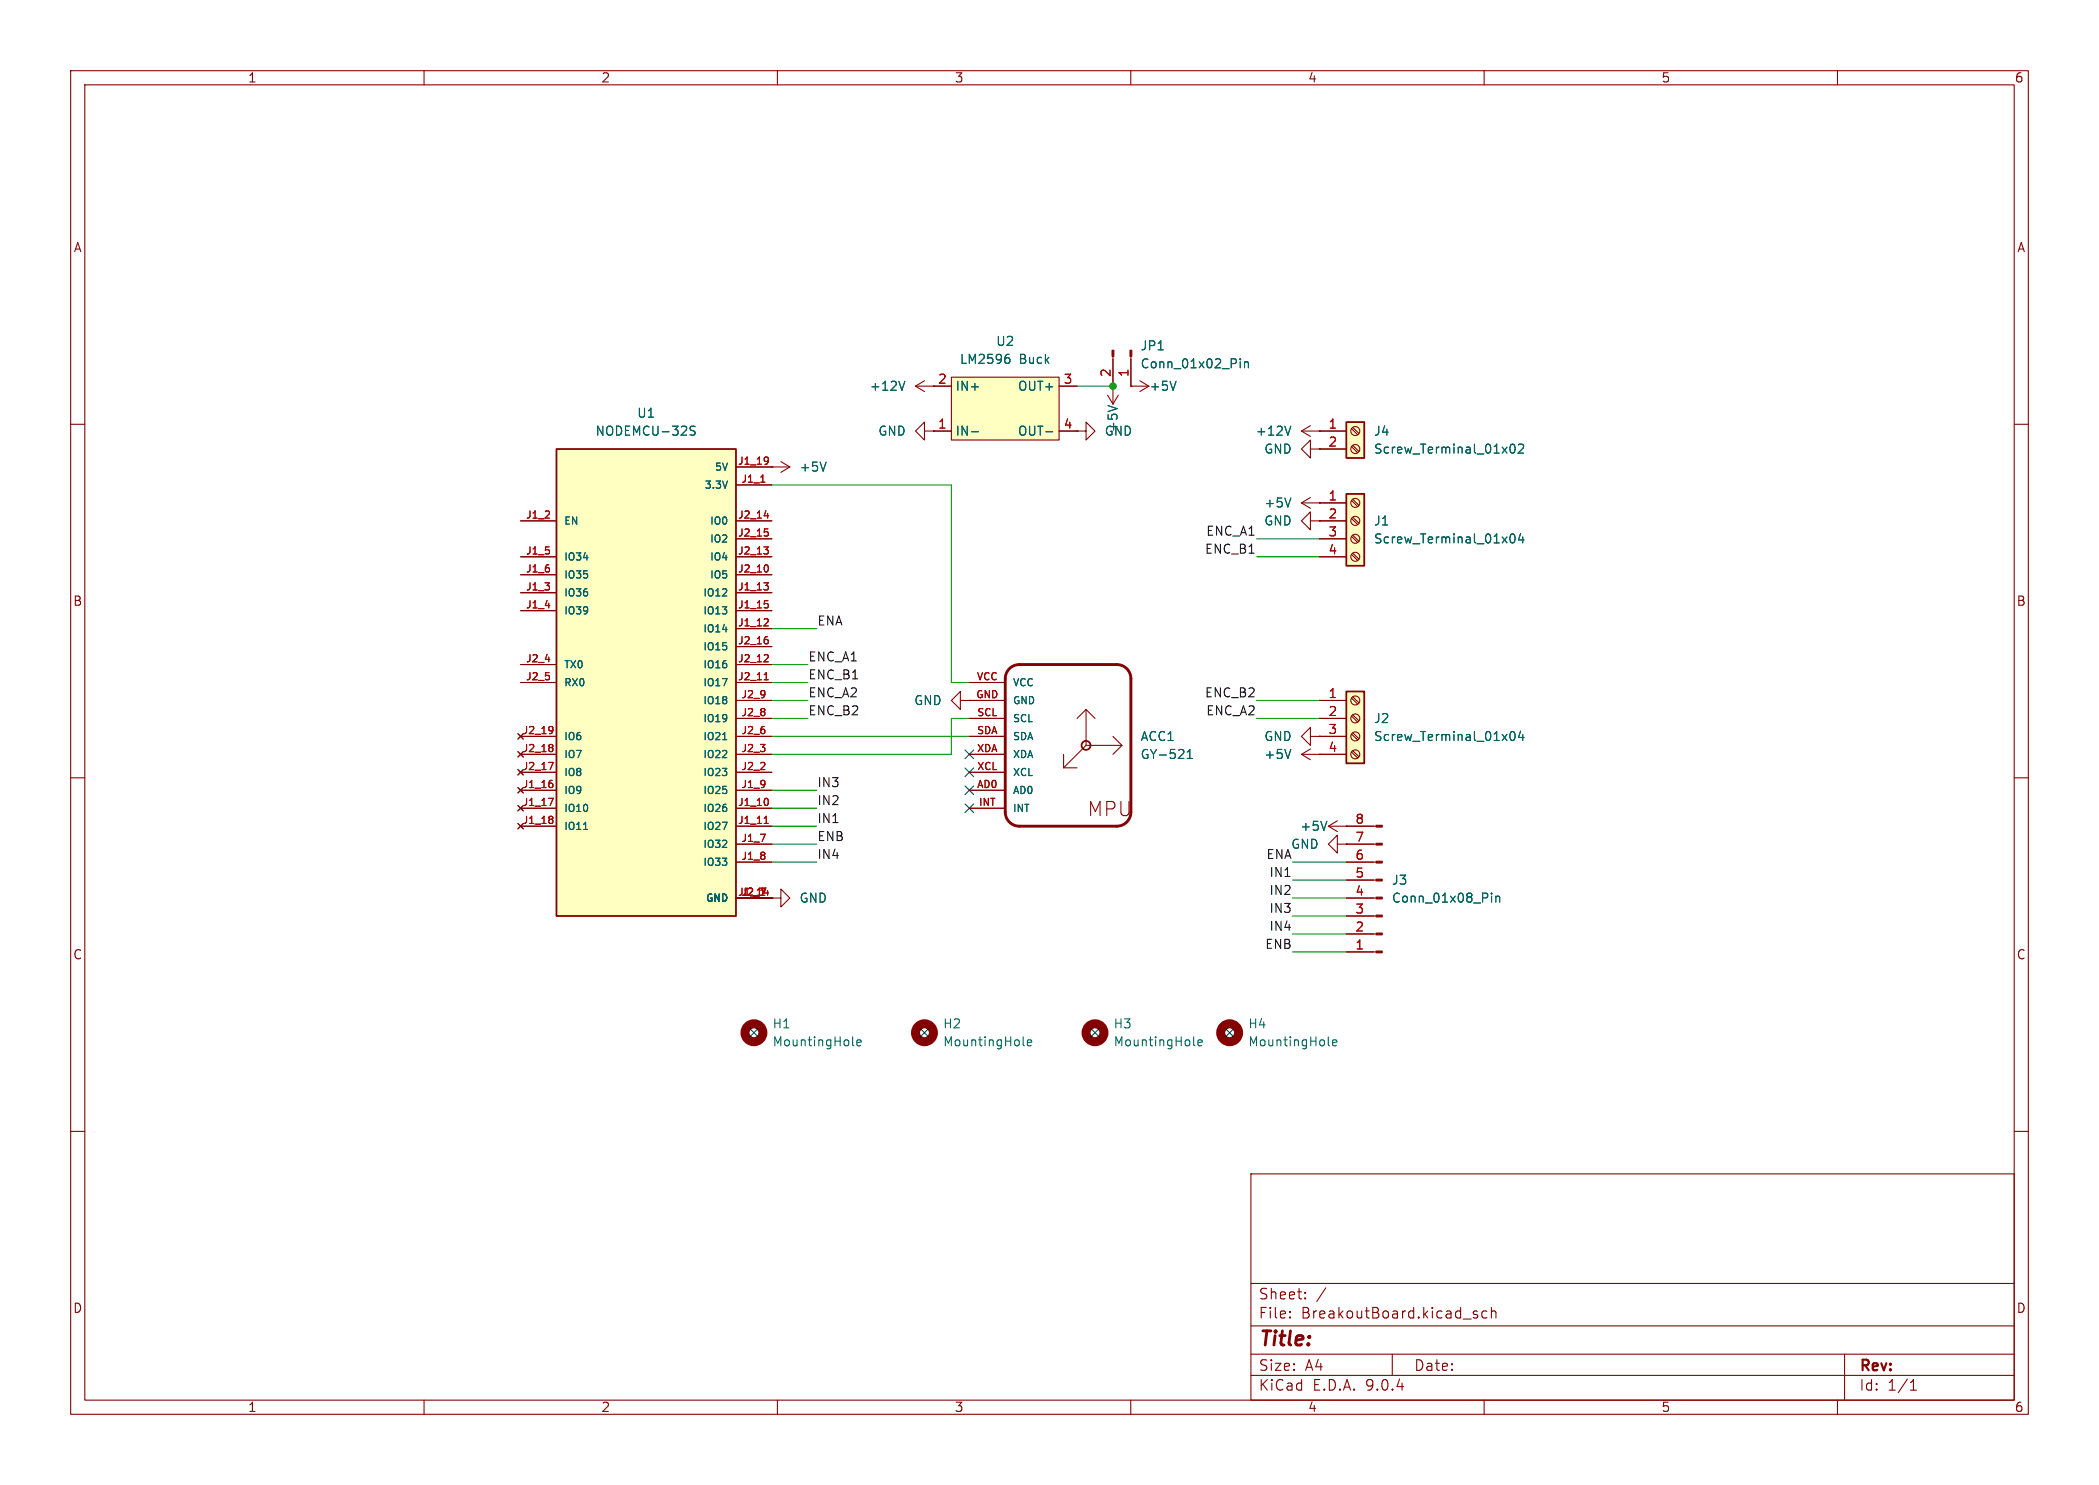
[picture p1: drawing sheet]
<svg xmlns="http://www.w3.org/2000/svg" width="297mm" height="210mm" viewBox="0 0 297 210" stroke-linecap="round" stroke-linejoin="round" font-family="sans-serif">
<g fill="none" stroke="#840000" stroke-width=".15">
<path d="M10 10h277v190h-277zM12 12h273v186h-273zM60 10v2M110 10v2M160 10v2M210 10v2M260 10v2M156.7 55.9l.8 1.3M157.5 54.6h.1M157.5 50.4v6.8M158.2 55.9l-.7 1.3M160 54.6h.1"/>
<path d="M160 54.6h2.6M160 50.4v4.2M161.3 53.8l1.3 .8M162.6 54.6l-1.3 .8M10 60h2M152.4 61h1.3v-1.3l1.2 1.3-1.2 1.2v-1.2M152.4 61h.1M285 60h2M137.2 96.5h5M137.2 99.1h5M10 110h2M137.2 101.6h5"/>
<path d="M137.2 104.1h5M137.2 106.7h5M137.2 109.2h5M137.2 111.8h5M137.2 114.3h5M150.5 106.7v1.9M150.5 108.6h1.9M153.7 100.3l-1.3 1.3M153.7 105.4l-3.2 3.2M153.7 100.3v5.1M153.7 105.4h5M153.7 100.3l1.2 1.3"/>
<path d="M157.5 104.1l1.2 1.3M158.7 105.4l-1.2 1.3M285 110h2M10 160h2M177 166h108v32h-108zM285 160h2M60 198v2M110 198v2M160 198v2M177 194.5h108M177 191.5h108M177 187.5h108"/>
<path d="M177 181.5h108M182.5 186.3h.1l-.1 .1M182.5 186.3v.1M182.5 185.5v.1M182.5 185.5h.1l-.1 .1M184.7 183.6v.1M184.7 183.6h-.1l.1 .1M184.7 182.8v.1M184.7 182.8h-.1l.1 .1M187.6 182.1l-1.3 2M197 191.5v3M208.5 185.7v.1l.5 .2 .1 .1-.1 .2-.1 .1-.4-.1"/>
<path d="M209 185.5l-.3-.1-.2 .2M210 198v2M210.4 185.5l-.4-.1-.3 .3v.4l.1 .2 .2 .1 .4-.1M211 185.5a.37 .37 0 0 1 .7 .1v.8M211 184.9v1.5M260 198v2M261 191.5v6.5M270.3 196.6h.9M270.3 195.5l.4-.4v1.5"/>
</g>
<path d="M142.8 94.6a2 2 0 0 1 1.4-.6h13.8a2 2 0 0 1 2 2v18.8a2 2 0 0 1-2 2h-13.8a2 2 0 0 1-2-2v-18.8a2 2 0 0 1 .6-1.4z" fill="none" stroke="#840000" stroke-width=".41"/>
<circle cx="153.7" cy="105.4" r=".63" fill="none" stroke="#840000" stroke-width=".25"/>
<path d="M156.8 57.4l1.3 .4M166.4 53.9l-.4 1.3M175.5 50.7v.2M175.5 51.2v.8M176.1 51.2v.8M176.1 51.3l.2-.1h.3v.8M168 107.3h.7M168 106.4l.4-.4v1.3" fill="none" stroke="#006464" stroke-width=".15"/>
<g fill="#840000" stroke="#840000" stroke-width=".15">
<path d="M159.9 49.5h.2v.9h-.2z"/>
<path d="M157.4 49.5h.2v.9h-.2z"/>
</g>
<path d="M134.6 53.3h15.3v8.9h-15.3z" fill="#ffffc2"/>
<path d="M132.1 54.6h2.5M134.6 53.3h15.3v8.9h-15.3zM149.9 54.6h2.5M132.1 61h2.5M149.9 61h2.5" fill="none" stroke="#840000" stroke-width=".15"/>
<path d="M142.5 50.1h.3M142.7 50.6l.2 .2v.3l-.2 .3M137.5 61.1h.9M148 61.1h.9" fill="none" stroke="#006464" stroke-width=".15"/>
<path d="M78.7 63.5h25.4v66h-25.4z" fill="#ffffc2"/>
<path d="M78.7 63.5h25.4v66h-25.4z" fill="none" stroke="#840000" stroke-width=".25"/>
<g fill="none" stroke="#840000" stroke-width=".15">
<path d="M129.5 54.6l1.3 .8M129.5 54.6h2.6M130.8 53.8l-1.3 .8M73.7 73.7h5M73.7 78.7h5M104.1 73.7h5.1M104.1 78.7h5.1M104.1 66h7.7M104.1 68.6h5.1M104.1 76.2h5.1M109.2 66h.1M110.5 65.3l1.3 .7"/>
<path d="M111.8 66l-1.3 .8M130.8 61v-1.3l-1.3 1.3 1.3 1.2v-1.2h1.3M132.1 61h.1M73.7 81.3h5M73.7 83.8h5M73.7 86.4h5M73.7 94h5M73.7 96.5h5M104.1 81.3h5.1M104.1 83.8h5.1M104.1 86.4h5.1M104.1 94h5.1"/>
<path d="M104.1 96.5h5.1M104.1 88.9h5.1M104.1 91.4h5.1M104.1 99.1h5.1M73.3 103.8l.7 .7M73.3 106.3l.7 .8M73.3 108.8l.7 .8M73.3 111.4l.7 .7M73.3 113.9l.7 .8M73.3 116.5l.7 .7M73.7 104.1h5M73.7 106.7h5"/>
<path d="M73.7 109.2h5M73.7 111.8h5M73.7 114.3h5M73.7 116.8h5M74 103.8l-.7 .7M74 106.3l-.7 .8M74 108.8l-.7 .8M74 111.4l-.7 .7M74 113.9l-.7 .8M74 116.5l-.7 .7M104.1 104.1h5.1M104.1 106.7h5.1"/>
<path d="M104.1 109.2h5.1M104.1 111.8h5.1M104.1 114.3h5.1M104.1 116.8h5.1M104.1 101.6h5.1M104.1 119.4h5.1M104.1 121.9h5.1M104.1 127h5.1"/>
</g>
<g fill="none" stroke="#a90000" stroke-width=".15">
<path d="M107.6 68.2h.6M108.1 77.3h.6l-.3 .4M108.1 72.9h.7M108.2 74.8h.5M108.6 75.2l.1 .2-.1 .4M108.6 64.7h.1a.86 .86 0 0 1-.1 .9M108.6 77.8l.1 .1-.1 .4M108.6 80l.1 .3-.1 .5M108.7 65.1l-.1 .1M108.1 82.4h.6l-.3 .4M108.1 96.1h.6M108.2 85h.5"/>
<path d="M108.3 95.3l.1-.2v1M108.5 87.5l.2 .2v.2l-.6 .6h.6M108.5 92.6l.2 .2v.2l-.6 .6h.6M108.6 85.4l.1 .1-.1 .4M108.6 82.9l.1 .1-.1 .4M108.6 90.5l.1 .1-.1 .4M77.6 107.8h.7l-.5 1M77.6 112.9h.7l-.5 1M78.1 102.8h.1a.86 .86 0 0 1-.1 .9M78.1 105.3l.1 .2-.1 .2M78.1 105.8l.1 .1-.1 .3M78.1 110.8l.1 .1-.1 .4"/>
<path d="M78.1 115.5l.1 .1-.1 .2M78.1 115.9l.1 .2-.1 .3M78.2 103.2l-.1 .1M108.1 116.5h.6M108.3 115.6l.1-.2v1.1M108.6 113l.1 .3-.1 .5M108.1 126.3h.7"/>
</g>
<path d="M128 53.9l-.4 1.3M98.4 60.3h-.5l-.2 .1v.4l.5 .2 .2 .3-.3 .2h-.5M116.9 65.3l-.4 1.3M82.6 117.3h.5M102.2 104.6h.6" fill="none" stroke="#006464" stroke-width=".15"/>
<path d="M190.5 59.7h2.5v5.1h-2.5z" fill="#ffffc2"/>
<path d="M190.5 59.7h2.5v5.1h-2.5z" fill="none" stroke="#840000" stroke-width=".25"/>
<g fill="none" stroke="#840000" stroke-width=".15">
<path d="M186.7 61h3.8M186.7 63.5h3.8M191.2 60.6l.9 .9M191.2 63.2l.9 .8M191.4 60.5l.9 .8M191.4 63l.9 .8M109.2 127h1.3v-1.3l1.3 1.3-1.3 1.3v-1.3M109.2 127h.1"/>
<circle cx="191.8" cy="61" r=".63"/>
<circle cx="191.8" cy="63.5" r=".63"/>
</g>
<path d="M213.8 62.9l.2-.1a.69 .69 0 0 1 .3 1.2l-.2 .1a.69 .69 0 0 1-.3-1.2zM214.9 62.9l.1-.1h.3l.2 .1 .1 .3-.1 .2-.7 .7h.8M120.6 147.7l.2 .2M121.2 147.5l.6-.1v-.3h-.4l-.2 .1 .1 .6h.5M144.8 147.7l.2 .2M145.4 147.5l.6-.1-.1-.3h-.3l-.2 .1v.6h.5" fill="none" stroke="#006464" stroke-width=".15"/>
<g fill="none" stroke="#840000" stroke-width="1.3">
<circle cx="106.7" cy="146" r="1.27"/>
<circle cx="130.8" cy="146" r="1.27"/>
</g>
<path d="M190.5 97.8h2.5v10.2h-2.5z" fill="#ffffc2"/>
<path d="M190.5 97.8h2.5v10.2h-2.5z" fill="none" stroke="#840000" stroke-width=".25"/>
<g fill="none" stroke="#840000" stroke-width=".15">
<path d="M185.4 73.7v-1.3l-1.3 1.3 1.3 1.2v-1.2h1.3M186.7 73.7h.1M186.7 99.1h3.8M191.2 98.7l.9 .9M191.4 98.6l.9 .8M184.1 106.7h6.4M184.1 106.7l1.3 .7M185.4 104.1v-1.2l-1.3 1.2 1.3 1.3v-1.3h1.3M185.4 105.9l-1.3 .8M186.7 104.1h.1M186.7 106.7h.1M186.7 101.6h3.8"/>
<path d="M186.7 104.1h3.8M188 116.8l1.2 .8M188 116.8h2.5M189.2 116.1l-1.2 .7M190.5 116.8h.1M191.2 101.3l.9 .8M191.2 103.8l.9 .8M191.2 106.3l.9 .9M191.4 101.1l.9 .8M191.4 103.6l.9 .9M191.4 106.2l.9 .8"/>
<circle cx="191.8" cy="99.1" r=".63"/>
<circle cx="191.8" cy="101.6" r=".63"/>
<circle cx="191.8" cy="106.7" r=".63"/>
<circle cx="191.8" cy="104.1" r=".63"/>
</g>
<path d="M182.6 106l-.4 1.3M187.7 116.1l-.4 1.3M213.8 103.6l.2-.2a.69 .69 0 0 1 .3 1.2l-.2 .1a.69 .69 0 0 1-.3-1.1zM215.2 103.4l-.3 .9h.7M215.5 103.9v.8" fill="none" stroke="#006464" stroke-width=".15"/>
<path d="M190.5 69.9h2.5v10.1h-2.5z" fill="#ffffc2"/>
<path d="M190.5 69.9h2.5v10.1h-2.5z" fill="none" stroke="#840000" stroke-width=".25"/>
<g fill="none" stroke="#840000" stroke-width=".15">
<path d="M132.1 54.6h2.5M149.9 54.6h2.5M157.5 54.6h.1M157.5 50.8v3.8M160 54.6h.1M160 50.8v3.8M73.7 73.7h5M73.7 78.7h5M104.1 73.7h5.1M104.1 76.2h5.1M104.1 78.7h5.1M104.1 66h5.1"/>
<path d="M104.1 68.6h5.1M109.2 66h.1M132.1 61h.1M132.1 61h2.5M149.9 61h2.5M152.4 61h.1M184.1 71.1h6.4M184.1 71.1l1.3 .8M184.1 61l1.3 .7M184.1 61h6.4M185.4 63.5v-1.3l-1.3 1.3 1.3 1.3v-1.3h1.3M185.4 70.4l-1.3 .7"/>
<path d="M185.4 60.2l-1.3 .8M186.7 71.1h.1M186.7 61h.1M186.7 63.5h.1M186.7 73.7h.1M186.7 73.7h3.8M186.7 76.2h3.8M186.7 78.7h3.8M186.7 63.5h3.8M191.2 70.8l.9 .8M191.2 73.3l.9 .9M191.2 75.9l.9 .8"/>
<path d="M191.2 78.4l.9 .8M191.4 70.6l.9 .9M191.4 73.2l.9 .8M191.4 75.7l.9 .8M191.4 78.2l.9 .9M73.7 96.5h5M73.7 81.3h5M73.7 83.8h5M73.7 86.4h5M73.7 94h5M104.1 96.5h5.1M104.1 99.1h5.1"/>
<path d="M104.1 81.3h5.1M104.1 83.8h5.1M104.1 86.4h5.1M104.1 94h5.1M104.1 88.9h5.1M104.1 91.4h5.1M135.9 99.1v-1.3l-1.3 1.3 1.3 1.2v-1.2h1.3M137.2 99.1h.1M137.2 96.5h5M137.2 99.1h5M186.7 99.1h3.8M73.3 103.8l.7 .7"/>
<path d="M73.3 106.3l.7 .8M73.3 108.8l.7 .8M73.3 111.4l.7 .7M73.3 113.9l.7 .8M73.3 116.5l.7 .7M73.7 116.8h5M73.7 104.1h5M73.7 106.7h5M73.7 109.2h5M73.7 111.8h5M73.7 114.3h5M74 103.8l-.7 .7"/>
<path d="M74 106.3l-.7 .8M74 108.8l-.7 .8M74 111.4l-.7 .7M74 113.9l-.7 .8M74 116.5l-.7 .7M104.1 119.4h5.1M104.1 116.8h5.1M104.1 101.6h5.1M104.1 104.1h5.1M104.1 106.7h5.1M104.1 109.2h5.1M104.1 111.8h5.1"/>
<path d="M104.1 114.3h5.1M137.2 101.6h5M137.2 104.1h5M137.2 106.7h5M137.2 109.2h5M137.2 111.8h5M137.2 114.3h5M186.7 104.1h.1M186.7 106.7h.1M186.7 101.6h3.8M186.7 104.1h3.8M186.7 106.7h3.8"/>
<path d="M189.2 119.4v-1.3l-1.2 1.3 1.2 1.3v-1.3h1.3M190.5 119.4h.1M190.5 116.8h.1M190.5 119.4h4.2M190.5 116.8h4.2M104.1 127h5.1M104.1 121.9h5.1M109.2 127h.1M190.5 134.6h4.2M190.5 132.1h4.2M190.5 129.5h4.2M190.5 127h4.2"/>
<path d="M190.5 124.5h4.2M190.5 121.9h4.2"/>
<circle cx="191.8" cy="71.1" r=".63"/>
<circle cx="191.8" cy="73.7" r=".63"/>
<circle cx="191.8" cy="76.2" r=".63"/>
<circle cx="191.8" cy="78.7" r=".63"/>
</g>
<g fill="none" stroke="#006464" stroke-width=".15">
<path d="M128 53.9l-.4 1.3M142.5 50.1h.3M142.7 50.6l.2 .2v.3l-.2 .3M156.8 57.4l1.3 .4M166.4 53.9l-.4 1.3M175.5 50.7v.2M175.5 51.2v.8M176.1 51.2v.8M176.1 51.3l.2-.1h.3v.8M98.4 60.3h-.5l-.2 .1v.4l.5 .2 .2 .3-.3 .2h-.5M116.9 65.3l-.4 1.3M137.5 61.1h.9"/>
<path d="M148 61.1h.9M182.6 70.4l-.4 1.3M182.6 60.3l-.4 1.2M213.8 75.6l.2-.1a.69 .69 0 0 1 .3 1.2l-.2 .1a.69 .69 0 0 1-.3-1.2zM213.8 62.9l.2-.1a.69 .69 0 0 1 .3 1.2l-.2 .1a.69 .69 0 0 1-.3-1.2zM214.9 62.9l.1-.1h.3l.2 .1 .1 .3-.1 .2-.7 .7h.8M215.2 75.4l-.3 1h.7M215.5 75.9v.9M82.6 117.3h.5M102.2 104.6h.6M168 107.3h.7M168 106.4l.4-.4v1.3"/>
<path d="M182.6 106l-.4 1.3M187.7 116.1l-.4 1.3M213.8 103.6l.2-.2a.69 .69 0 0 1 .3 1.2l-.2 .1a.69 .69 0 0 1-.3-1.1zM215.2 103.4l-.3 .9h.7M215.5 103.9v.8M211.1 126.3v.1M211.1 126.7v.9M211.7 126.7v.9M211.7 126.9l.1-.2 .3 .1 .1 .8M168.9 147.7l.2 .2M169.5 147.5l.6-.1-.1-.3h-.3l-.2 .1 .1 .6h.4M187.9 147.7l.2 .2"/>
<path d="M188.6 147.5l.6-.1-.1-.3h-.4l-.1 .1v.6h.5"/>
</g>
<g fill="#840000" stroke="#840000" stroke-width=".15">
<path d="M194.7 134.5h.9v.2h-.9z"/>
<path d="M194.7 132h.9v.2h-.9z"/>
<path d="M194.7 129.4h.9v.3h-.9z"/>
<path d="M194.7 126.9h.9v.2h-.9z"/>
<path d="M194.7 124.3h.9v.3h-.9z"/>
<path d="M194.7 121.8h.9v.2h-.9z"/>
<path d="M194.7 119.3h.9v.2h-.9z"/>
<path d="M194.7 116.7h.9v.3h-.9z"/>
</g>
<g fill="none" stroke="#840000" stroke-width="1.3">
<circle cx="154.9" cy="146" r="1.27"/>
<circle cx="174" cy="146" r="1.27"/>
</g>
<g fill="none" stroke="#009600" stroke-width=".15">
<path d="M152.4 54.6h5.1M109.2 68.6h25.4v27.9h2.6M177.8 78.7h8.9M177.8 76.2h8.9M109.2 96.5h5.1M109.2 94h5.1M109.2 88.9h6.4M109.2 99.1h5.1M177.8 99.1h8.9M109.2 101.6h5.1M109.2 111.8h6.4M109.2 104.1h28"/>
<path d="M109.2 114.3h6.4M109.2 119.4h6.4M109.2 116.8h6.4M137.2 101.6h-2.6v5.1h-25.4M177.8 101.6h8.9M109.2 121.9h6.4M182.9 121.9h7.6M182.9 124.5h7.6M182.9 134.6h7.6M182.9 132.1h7.6M182.9 129.5h7.6M182.9 127h7.6"/>
</g>
<g fill="none" stroke="#000084" stroke-width=".15">
<path d="M136.6 108.6l1.2 1.2M136.6 106.1l1.2 1.2M136.6 113.7l1.2 1.2M136.6 111.2l1.2 1.2M137.8 108.6l-1.2 1.2M137.8 106.1l-1.2 1.2M137.8 113.7l-1.2 1.2M137.8 111.2l-1.2 1.2M106.1 145.4l1.2 1.3M107.3 145.4l-1.2 1.3M130.2 145.4l1.2 1.3M131.4 145.4l-1.2 1.3"/>
<path d="M154.3 145.4l1.2 1.3M155.5 145.4l-1.2 1.3M173.4 145.4l1.2 1.3M174.6 145.4l-1.2 1.3"/>
</g>
<g fill="none" stroke="#a90000" stroke-width=".15">
<path d="M107.6 68.2h.6M108.1 77.3h.6l-.3 .4M108.1 72.9h.7M108.2 74.8h.5M108.6 75.2l.1 .2-.1 .4M108.6 64.7h.1a.86 .86 0 0 1-.1 .9M108.6 77.8l.1 .1-.1 .4M108.6 80l.1 .3-.1 .5M108.7 65.1l-.1 .1M108.1 82.4h.6l-.3 .4M108.1 96.1h.6M108.2 85h.5"/>
<path d="M108.3 95.3l.1-.2v1M108.5 87.5l.2 .2v.2l-.6 .6h.6M108.5 92.6l.2 .2v.2l-.6 .6h.6M108.6 85.4l.1 .1-.1 .4M108.6 82.9l.1 .1-.1 .4M108.6 90.5l.1 .1-.1 .4M77.6 107.8h.7l-.5 1M77.6 112.9h.7l-.5 1M78.1 102.8h.1a.86 .86 0 0 1-.1 .9M78.1 105.3l.1 .2-.1 .2M78.1 105.8l.1 .1-.1 .3M78.1 110.8l.1 .1-.1 .4"/>
<path d="M78.1 115.5l.1 .1-.1 .2M78.1 115.9l.1 .2-.1 .3M78.2 103.2l-.1 .1M108.1 116.5h.6M108.3 115.6l.1-.2v1.1M108.6 113l.1 .3-.1 .5M108.1 126.3h.7"/>
</g>
<circle cx="157.5" cy="54.6" r=".46" fill="#009600" stroke="#009600" stroke-width=".15"/>
<g font-size="2.8" fill="#840000">
<text x="153.8" y="115.7">MPU</text>
<text x="178" y="190.9">Title:</text>
</g>
<g font-size="2.1" fill="#840000">
<text x="178" y="184">Sheet:</text>
<text x="178" y="186.7">File:</text>
<text x="184.1" y="186.7">BreakoutBoard.kicad_sch</text>
<text x="178" y="196.9">KiCad</text>
<text x="178" y="194.1">Size:</text>
<text x="184.7" y="194.1">A4</text>
<text x="185.7" y="196.9">E.D.A.</text>
<text x="193.3" y="196.9">9.0.4</text>
<text x="200" y="194.1">Date:</text>
<text x="263" y="194.3">Rev:</text>
<text x="263" y="196.9">Id:</text>
<text x="267.1" y="196.9">1/1</text>
</g>
<g font-size="1.8" fill="#840000">
<text x="35" y="11.9">1</text>
<text x="85" y="11.9">2</text>
<text x="135" y="11.9">3</text>
<text x="185" y="11.9">4</text>
<text x="235" y="11.9">5</text>
<text x="285" y="11.9">6</text>
<text x="10.3" y="35.9">A</text>
<text x="285.3" y="35.9">A</text>
<text x="132.6" y="54.4">2</text>
<text x="10.3" y="85.9">B</text>
<text x="285.3" y="85.9">B</text>
<text x="10.3" y="135.9">C</text>
<text x="285.3" y="135.9">C</text>
<text x="10.3" y="185.9">D</text>
<text x="285.3" y="185.9">D</text>
<text x="35" y="199.9">1</text>
<text x="85" y="199.9">2</text>
<text x="135" y="199.9">3</text>
<text x="185" y="199.9">4</text>
<text x="235" y="199.9">5</text>
<text x="285" y="199.9">6</text>
</g>
<g font-size="1.8" fill="#006464">
<text x="135.7" y="51.7">LM2596</text>
<text x="140.9" y="49.1">U2</text>
<text x="144.2" y="51.7">Buck</text>
<text x="161.3" y="49.8">JP1</text>
<text x="161.3" y="52.3">Conn_01x02_Pin</text>
<text x="90.1" y="59.3">U1</text>
<text x="123" y="55.5">+12V</text>
<text x="135.1" y="55.5">IN+</text>
<text x="143.9" y="55.5">OUT+</text>
<text x="162.6" y="55.5">+5V</text>
<text x="84.2" y="61.8">NODEMCU-32S</text>
<text x="124.2" y="61.8">GND</text>
<text x="135.1" y="61.8">IN-</text>
<text x="143.9" y="61.8">OUT-</text>
<text x="156.2" y="61.8">GND</text>
<text x="158.3" y="61.2" transform="rotate(-90 158.3 61.2)">+5V</text>
<text x="177.6" y="61.8">+12V</text>
<text x="178.8" y="64.4">GND</text>
<text x="194.3" y="61.8">J4</text>
<text x="194.3" y="64.4">Screw_Terminal_01x02</text>
<text x="113" y="66.9">+5V</text>
<text x="178.8" y="72">+5V</text>
<text x="178.8" y="74.5">GND</text>
<text x="194.3" y="74.5">J1</text>
<text x="194.3" y="77.1">Screw_Terminal_01x04</text>
<text x="129.3" y="99.9">GND</text>
<text x="161.3" y="105">ACC1</text>
<text x="161.3" y="107.5">GY-521</text>
<text x="178.8" y="105">GND</text>
<text x="178.8" y="107.5">+5V</text>
<text x="194.3" y="102.5">J2</text>
<text x="194.3" y="105">Screw_Terminal_01x04</text>
<text x="183.9" y="117.7">+5V</text>
<text x="179.1" y="121.6">ENA</text>
<text x="182.6" y="120.2">GND</text>
<text x="196.9" y="125.3">J3</text>
<text x="113" y="127.9">GND</text>
<text x="196.9" y="127.9">Conn_01x08_Pin</text>
<text x="109.2" y="145.6">H1</text>
<text x="109.2" y="148.2">MountingHole</text>
<text x="133.4" y="145.6">H2</text>
<text x="133.4" y="148.2">MountingHole</text>
<text x="157.5" y="145.6">H3</text>
<text x="157.5" y="148.2">MountingHole</text>
<text x="176.5" y="145.6">H4</text>
<text x="176.5" y="148.2">MountingHole</text>
</g>
<g font-size="1.8" fill="#a90000">
<text x="157.2" y="53.4" transform="rotate(-90 157.2 53.4)">2</text>
<text x="159.8" y="53.4" transform="rotate(-90 159.8 53.4)">1</text>
<text x="150.4" y="54.4">3</text>
<text x="132.6" y="60.7">1</text>
<text x="150.4" y="60.7">4</text>
<text x="187.9" y="60.7">1</text>
<text x="187.9" y="63.2">2</text>
<text x="187.9" y="70.9">1</text>
<text x="187.9" y="73.4">2</text>
<text x="187.9" y="75.9">3</text>
<text x="187.9" y="78.5">4</text>
<text x="187.9" y="98.8">1</text>
<text x="187.9" y="101.3">2</text>
<text x="187.9" y="103.9">3</text>
<text x="187.9" y="106.4">4</text>
<text x="191.7" y="119.1">7</text>
<text x="191.7" y="116.6">8</text>
<text x="191.7" y="124.2">5</text>
<text x="191.7" y="121.7">6</text>
<text x="191.7" y="131.8">2</text>
<text x="191.7" y="129.3">3</text>
<text x="191.7" y="126.7">4</text>
<text x="191.7" y="134.4">1</text>
</g>
<g font-size="1.8" fill="#0f0f0f">
<text x="170.6" y="75.9">ENC_A1</text>
<text x="170.4" y="78.4">ENC_B1</text>
<text x="115.6" y="88.6">ENA</text>
<text x="114.3" y="93.6">ENC_A1</text>
<text x="114.3" y="96.2">ENC_B1</text>
<text x="114.3" y="101.3">ENC_B2</text>
<text x="114.3" y="98.7">ENC_A2</text>
<text x="170.4" y="98.7">ENC_B2</text>
<text x="170.6" y="101.3">ENC_A2</text>
<text x="115.6" y="114">IN2</text>
<text x="115.6" y="111.4">IN3</text>
<text x="115.6" y="116.5">IN1</text>
<text x="115.6" y="119">ENB</text>
<text x="115.6" y="121.6">IN4</text>
<text x="179.5" y="124.1">IN1</text>
<text x="179.5" y="131.7">IN4</text>
<text x="179.5" y="129.2">IN3</text>
<text x="179.5" y="126.7">IN2</text>
<text x="178.9" y="134.3">ENB</text>
</g>
<g font-size="1.4" fill="#a90000">
<text x="104.3" y="65.8">J1_19</text>
<text x="104.8" y="68.3">J1_1</text>
<text x="74.3" y="73.4">J1_2</text>
<text x="104.3" y="73.4">J2_14</text>
<text x="104.3" y="75.9">J2_15</text>
<text x="74.3" y="78.5">J1_5</text>
<text x="74.3" y="81">J1_6</text>
<text x="74.3" y="83.6">J1_3</text>
<text x="104.3" y="78.5">J2_13</text>
<text x="104.3" y="81">J2_10</text>
<text x="104.3" y="83.6">J1_13</text>
<text x="74.3" y="86.1">J1_4</text>
<text x="104.3" y="86.1">J1_15</text>
<text x="104.3" y="88.6">J1_12</text>
<text x="74.3" y="93.7">J2_4</text>
<text x="104.3" y="91.2">J2_16</text>
<text x="104.3" y="93.7">J2_12</text>
<text x="74.3" y="96.3">J2_5</text>
<text x="104.3" y="96.3">J2_11</text>
<text x="104.8" y="98.8">J2_9</text>
<text x="104.8" y="101.3">J2_8</text>
<text x="138" y="98.8">GND</text>
<text x="138.1" y="96.3">VCC</text>
<text x="138.2" y="101.3">SCL</text>
<text x="73.8" y="103.9">J2_19</text>
<text x="73.8" y="106.4">J2_18</text>
<text x="104.8" y="103.9">J2_6</text>
<text x="104.8" y="106.4">J2_3</text>
<text x="138.1" y="103.9">SDA</text>
<text x="138.1" y="106.4">XDA</text>
<text x="73.8" y="109">J2_17</text>
<text x="73.8" y="111.5">J1_16</text>
<text x="104.8" y="109">J2_2</text>
<text x="104.8" y="111.5">J1_9</text>
<text x="138.1" y="111.5">AD0</text>
<text x="138.2" y="109">XCL</text>
<text x="73.8" y="114">J1_17</text>
<text x="73.8" y="116.6">J1_18</text>
<text x="104.3" y="114">J1_10</text>
<text x="104.3" y="116.6">J1_11</text>
<text x="104.8" y="119.1">J1_7</text>
<text x="138.4" y="114">INT</text>
<text x="104.8" y="121.7">J1_8</text>
<text x="104.3" y="126.7">J1_14</text>
<text x="104.8" y="126.7">J2_1</text>
<text x="107.1" y="126.7">7</text>
</g>
<g font-size="1.4" fill="#006464">
<text x="99.6" y="69.3">3.3V</text>
<text x="101" y="66.8">5V</text>
<text x="79.8" y="74.4">EN</text>
<text x="100.4" y="74.4">IO0</text>
<text x="100.4" y="76.9">IO2</text>
<text x="79.8" y="79.5">IO34</text>
<text x="79.8" y="82">IO35</text>
<text x="100.4" y="79.5">IO4</text>
<text x="100.4" y="82">IO5</text>
<text x="79.8" y="84.6">IO36</text>
<text x="79.8" y="87.1">IO39</text>
<text x="99.4" y="84.6">IO12</text>
<text x="99.4" y="87.1">IO13</text>
<text x="99.4" y="89.6">IO14</text>
<text x="79.8" y="94.7">TX0</text>
<text x="99.4" y="92.2">IO15</text>
<text x="99.4" y="94.7">IO16</text>
<text x="79.8" y="97.3">RX0</text>
<text x="99.4" y="97.3">IO17</text>
<text x="99.4" y="99.8">IO18</text>
<text x="143.3" y="97.3">VCC</text>
<text x="143.3" y="99.8">GND</text>
<text x="79.8" y="104.9">IO6</text>
<text x="79.8" y="107.4">IO7</text>
<text x="99.4" y="102.3">IO19</text>
<text x="99.4" y="104.9">IO21</text>
<text x="99.4" y="107.4">IO22</text>
<text x="143.3" y="102.3">SCL</text>
<text x="143.3" y="104.9">SDA</text>
<text x="143.3" y="107.4">XDA</text>
<text x="79.8" y="110">IO8</text>
<text x="79.8" y="112.5">IO9</text>
<text x="99.4" y="110">IO23</text>
<text x="99.4" y="112.5">IO25</text>
<text x="143.3" y="110">XCL</text>
<text x="143.3" y="112.5">AD0</text>
<text x="79.8" y="115">IO10</text>
<text x="79.8" y="117.6">IO11</text>
<text x="99.4" y="115">IO26</text>
<text x="99.4" y="117.6">IO27</text>
<text x="143.3" y="115">INT</text>
<text x="99.4" y="120.1">IO32</text>
<text x="99.4" y="122.7">IO33</text>
<text x="99.8" y="127.7">GND</text>
</g>
</svg>
